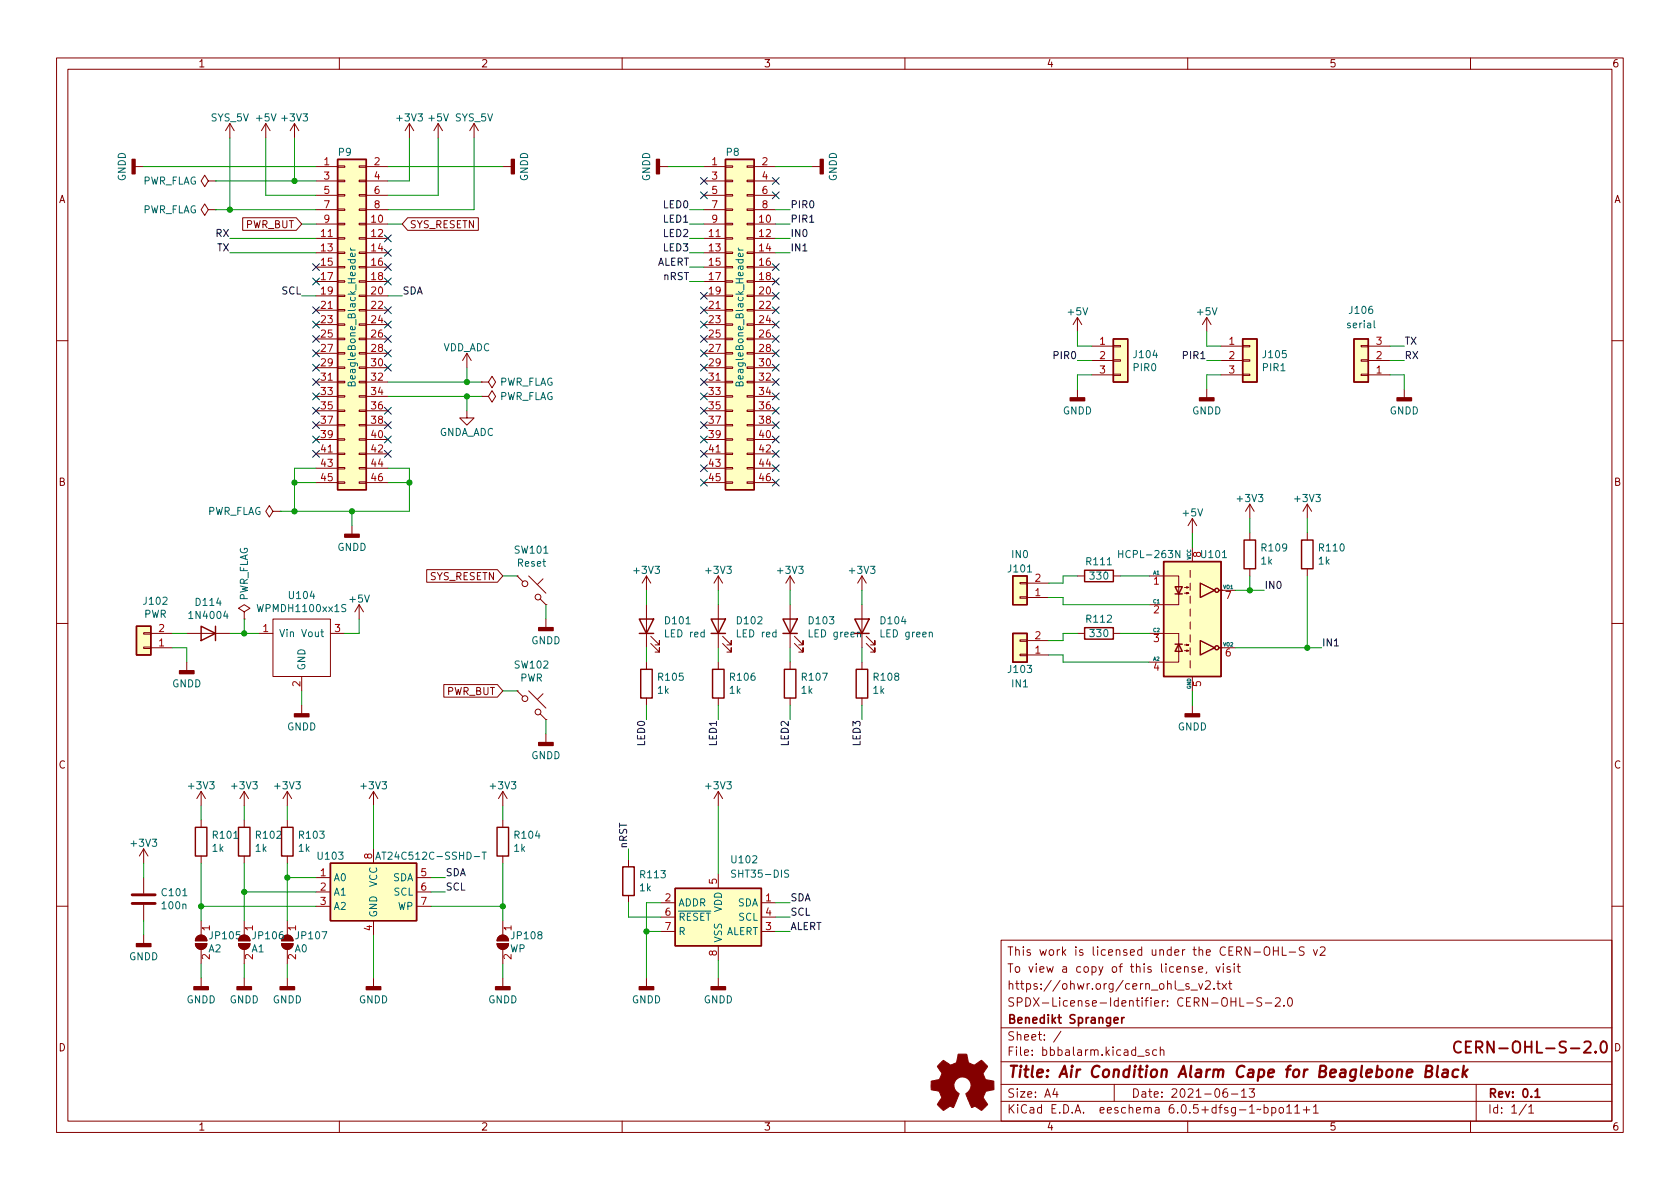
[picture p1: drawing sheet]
<svg xmlns="http://www.w3.org/2000/svg" width="297mm" height="210mm" viewBox="0 0 297 210" stroke-linecap="round" stroke-linejoin="round" font-family="sans-serif">
<g fill="none" stroke="#840000" stroke-width=".18">
<path d="M10 10.2h277v190.1h-277zM12 12.2h273v186.1h-273zM60 10.2v2M110 10.2v2M160 10.2v2M210 10.2v2M260 10.2v2M23.9 29.5h1.5M36.8 37.1l-.6-1-.6 1 .6 1 .6-1h1.3M36.8 32l-.6-1-.6 1 .6 1 .6-1h1.3M38.1 37.1h.1M38.1 32h.1"/>
<path d="M40.6 21.8l-.7 1.3M40.6 21.8v2.6M40.6 21.8l.8 1.3M42.9 38.5h9.5l.9 1.1-.9 1.1h-9.5zM47 21.8l-.8 1.3M47 21.8v2.6M47 21.8l.8 1.3M52.1 21.8l-.8 1.3M52.1 21.8v2.6M52.1 21.8l.7 1.3M55.9 29.5h3.8M55.9 39.6h3.8"/>
<path d="M55.9 32h3.8M55.9 34.5h3.8M55.9 37.1h3.8M59.7 39.5h1.3v.2h-1.3zM59.7 37h1.3v.2h-1.3zM59.7 34.4h1.3v.3h-1.3zM59.7 31.9h1.3v.2h-1.3zM59.7 29.3h1.3v.3h-1.3zM63.5 39.5h1.3v.2h-1.3zM63.5 37h1.3v.2h-1.3zM63.5 34.4h1.3v.3h-1.3zM63.5 31.9h1.3v.2h-1.3z"/>
<path d="M63.5 29.3h1.3v.3h-1.3zM64.8 29.5h3.8M64.8 39.6h3.8M64.8 32h3.8M64.8 34.5h3.8M64.8 37.1h3.8M72.1 38.5h12.5v2.2h-12.5l-1-1.1zM72.4 21.8l-.8 1.3M72.4 21.8v2.6M72.4 21.8l.8 1.3M77.5 21.8l-.8 1.3M77.5 21.8v2.6"/>
<path d="M77.5 21.8l.7 1.3M83.8 21.8l-.7 1.3M83.8 21.8v2.6M83.8 21.8l.8 1.3M88.9 29.5h1.5M116.6 29.5h1.5M124.5 29.5h3.8M124.5 39.6h3.8M124.5 32h3.8M124.5 34.5h3.8M124.5 37.1h3.8M128.3 39.5h1.2v.2h-1.2z"/>
<path d="M128.3 37h1.2v.2h-1.2zM128.3 34.4h1.2v.3h-1.2zM128.3 31.9h1.2v.2h-1.2zM128.3 29.3h1.2v.3h-1.2zM132.1 39.5h1.2v.2h-1.2zM132.1 37h1.2v.2h-1.2zM132.1 34.4h1.2v.3h-1.2zM132.1 31.9h1.2v.2h-1.2zM132.1 29.3h1.2v.3h-1.2zM133.3 29.5h3.9M133.3 39.6h3.9M133.3 32h3.9"/>
<path d="M133.3 34.5h3.9M133.3 37.1h3.9M143.5 29.5h1.5M55.9 42.2h3.8M55.9 44.7h3.8M55.9 47.2h3.8M55.9 49.8h3.8M55.9 52.3h3.8M55.9 54.9h3.8M55.9 57.4h3.8M55.9 59.9h3.8M59.7 59.8h1.3v.3h-1.3z"/>
<path d="M59.7 57.3h1.3v.2h-1.3zM59.7 54.7h1.3v.3h-1.3zM59.7 52.2h1.3v.2h-1.3zM59.7 49.7h1.3v.2h-1.3zM59.7 47.1h1.3v.3h-1.3zM59.7 44.6h1.3v.2h-1.3zM59.7 42h1.3v.3h-1.3zM63.5 59.8h1.3v.3h-1.3zM63.5 57.3h1.3v.2h-1.3zM63.5 54.7h1.3v.3h-1.3zM63.5 52.2h1.3v.2h-1.3zM63.5 49.7h1.3v.2h-1.3z"/>
<path d="M63.5 47.1h1.3v.3h-1.3zM63.5 44.6h1.3v.2h-1.3zM63.5 42h1.3v.3h-1.3zM64.8 42.2h3.8M64.8 44.7h3.8M64.8 47.2h3.8M64.8 49.8h3.8M64.8 52.3h3.8M64.8 54.9h3.8M64.8 57.4h3.8M64.8 59.9h3.8M124.5 42.2h3.8"/>
<path d="M124.5 44.7h3.8M124.5 47.2h3.8M124.5 49.8h3.8M124.5 52.3h3.8M124.5 54.9h3.8M124.5 57.4h3.8M124.5 59.9h3.8M128.3 59.8h1.2v.3h-1.2zM128.3 57.3h1.2v.2h-1.2zM128.3 54.7h1.2v.3h-1.2zM128.3 52.2h1.2v.2h-1.2zM128.3 49.7h1.2v.2h-1.2z"/>
<path d="M128.3 47.1h1.2v.3h-1.2zM128.3 44.6h1.2v.2h-1.2zM128.3 42h1.2v.3h-1.2zM132.1 59.8h1.2v.3h-1.2zM132.1 57.3h1.2v.2h-1.2zM132.1 54.7h1.2v.3h-1.2zM132.1 52.2h1.2v.2h-1.2zM132.1 49.7h1.2v.2h-1.2zM132.1 47.1h1.2v.3h-1.2zM132.1 44.6h1.2v.2h-1.2zM132.1 42h1.2v.3h-1.2zM133.3 42.2h3.9"/>
<path d="M133.3 44.7h3.9M133.3 47.2h3.9M133.3 49.8h3.9M133.3 52.3h3.9M133.3 54.9h3.9M133.3 57.4h3.9M133.3 59.9h3.9M190.5 56.1v2.6M190.5 56.1l-.8 1.3M190.5 56.1l.8 1.3M213.4 56.1v2.6M213.4 56.1l-.8 1.3"/>
<path d="M213.4 56.1l.7 1.3M10 60.2h2M55.9 62.5h3.8M55.9 65h3.8M55.9 67.6h3.8M55.9 70.1h3.8M55.9 72.6h3.8M55.9 75.2h3.8M55.9 77.7h3.8M59.7 77.6h1.3v.2h-1.3zM59.7 75.1h1.3v.2h-1.3zM59.7 72.5h1.3v.3h-1.3z"/>
<path d="M59.7 70h1.3v.2h-1.3zM59.7 67.4h1.3v.3h-1.3zM59.7 64.9h1.3v.2h-1.3zM59.7 62.4h1.3v.2h-1.3zM63.5 77.6h1.3v.2h-1.3zM63.5 75.1h1.3v.2h-1.3zM63.5 72.5h1.3v.3h-1.3zM63.5 70h1.3v.2h-1.3zM63.5 67.4h1.3v.3h-1.3zM63.5 64.9h1.3v.2h-1.3zM63.5 62.4h1.3v.2h-1.3zM64.8 62.5h3.8"/>
<path d="M64.8 65h3.8M64.8 67.6h3.8M64.8 70.1h3.8M64.8 72.6h3.8M64.8 75.2h3.8M64.8 77.7h3.8M82.5 72.6v1.3h1.3l-1.3 1.3-1.2-1.3h1.2M82.5 62.5l-.7 1.2M82.5 62.5v2.5M82.5 62.5l.8 1.2M85.1 67.6h1.3l.6-1.1 .6 1.1-.6 1-.6-1M85.1 67.6h.1"/>
<path d="M85.1 70.1h1.3l.6-1 .6 1-.6 1-.6-1M85.1 70.1h.1M124.5 62.5h3.8M124.5 65h3.8M124.5 67.6h3.8M124.5 70.1h3.8M124.5 72.6h3.8M124.5 75.2h3.8M124.5 77.7h3.8M128.3 77.6h1.2v.2h-1.2zM128.3 75.1h1.2v.2h-1.2zM128.3 72.5h1.2v.3h-1.2z"/>
<path d="M128.3 70h1.2v.2h-1.2zM128.3 67.4h1.2v.3h-1.2zM128.3 64.9h1.2v.2h-1.2zM128.3 62.4h1.2v.2h-1.2zM132.1 77.6h1.2v.2h-1.2zM132.1 75.1h1.2v.2h-1.2zM132.1 72.5h1.2v.3h-1.2zM132.1 70h1.2v.2h-1.2zM132.1 67.4h1.2v.3h-1.2zM132.1 64.9h1.2v.2h-1.2zM132.1 62.4h1.2v.2h-1.2zM133.3 62.5h3.9"/>
<path d="M133.3 65h3.9M133.3 67.6h3.9M133.3 70.1h3.9M133.3 72.6h3.9M133.3 75.2h3.9M133.3 77.7h3.9M190.5 68.8v1.6M193 61.2h3.8M193 63.7h3.8M193 66.3h3.8M196.8 66.2h1.3v.2h-1.3zM196.8 63.6h1.3v.3h-1.3z"/>
<path d="M196.8 61.1h1.3v.2h-1.3zM213.4 68.8v1.6M215.9 61.2h3.8M215.9 63.7h3.8M215.9 66.3h3.8M219.7 66.2h1.3v.2h-1.3zM219.7 63.6h1.3v.3h-1.3zM219.7 61.1h1.3v.2h-1.3zM240.7 61.1h1.2v.2h-1.2zM240.7 63.6h1.2v.3h-1.2zM240.7 66.2h1.2v.2h-1.2zM241.9 61.2h3.8"/>
<path d="M241.9 63.7h3.8M241.9 66.3h3.8M248.3 68.8v1.6M285 60.2h2M48.3 90.4l-.7-1-.6 1 .6 1 .7-1h1.2M49.5 90.4h.1M55.9 80.3h3.8M55.9 82.8h3.8M55.9 85.3h3.8M59.7 85.2h1.3v.3h-1.3zM59.7 82.7h1.3v.2h-1.3zM59.7 80.1h1.3v.3h-1.3z"/>
<path d="M62.2 93v1.5M63.5 85.2h1.3v.3h-1.3zM63.5 82.7h1.3v.2h-1.3zM63.5 80.1h1.3v.3h-1.3zM64.8 80.3h3.8M64.8 82.8h3.8M64.8 85.3h3.8M124.5 80.3h3.8M124.5 82.8h3.8M124.5 85.3h3.8M128.3 85.2h1.2v.3h-1.2zM128.3 82.7h1.2v.2h-1.2z"/>
<path d="M128.3 80.1h1.2v.3h-1.2zM132.1 85.2h1.2v.3h-1.2zM132.1 82.7h1.2v.2h-1.2zM132.1 80.1h1.2v.3h-1.2zM133.3 80.3h3.9M133.3 82.8h3.9M133.3 85.3h3.9M210.8 91.7v2.5M210.8 96.8v2.5M210.8 91.7l-.7 1.3M210.8 91.7l.8 1.3M221 89.1l-.8 1.3"/>
<path d="M221 89.1v2.6M221 94.2v1.3M221 89.1l.7 1.3M231.1 89.1v2.6M231.1 94.2v1.3M231.1 89.1l-.7 1.3M231.1 89.1l.8 1.3M10 110.2h2M25.4 111.9h1.3v.2h-1.3zM25.4 114.4h1.3v.3h-1.3zM26.7 112h3.8M26.7 114.5h3.8"/>
<path d="M33 112h7.6M33 117.1v1.5M43.2 108.2l1-.6-1-.7-1 .7 1 .6v1.3M43.2 109.5h.1M45.7 112h2.6M48.3 109.5h10.1v10.1h-10.1zM53.3 119.6v2.6M58.4 112h2.6M63.5 106.9l-.8 1.3M63.5 106.9v2.6M63.5 106.9l.8 1.3M75.4 100.7h12.5l1 1.1-1 1.2h-12.5z"/>
<path d="M91.4 101.8l1.1 1.1M91.4 101.8h.1M93.5 101.8l3 3.1M95.5 105.9l1 1M96 102.4l-1 1M96.5 106.9h.1M96.5 109.5v1.5M114.3 101.8v2.6M114.3 106.9v7.6M114.3 117.1v1.3M114.3 101.8l-.8 1.3M114.3 101.8l.8 1.3"/>
<path d="M115.1 113.8l1.5 1.5v-.8v.8h-.8M115.1 112.5l1.5 1.5v-.7v.7h-.8M127 101.8l-.8 1.3M127 101.8v2.6M127 106.9v7.6M127 117.1v1.3M127 101.8l.8 1.3M127.8 113.8l1.5 1.5v-.8v.8h-.8M127.8 112.5l1.5 1.5v-.7v.7h-.8M139.7 101.8l-.8 1.3M139.7 101.8v2.6M139.7 106.9v7.6"/>
<path d="M139.7 117.1v1.3M139.7 101.8l.8 1.3M140.5 113.8l1.5 1.5v-.8v.8h-.8M140.5 112.5l1.5 1.5v-.7v.7h-.8M152.4 101.8l-.8 1.3M152.4 101.8v2.6M152.4 106.9v7.6M152.4 117.1v1.3M152.4 101.8l.8 1.3M153.2 113.8l1.5 1.5v-.8v.8h-.8M153.2 112.5l1.5 1.5v-.7v.7h-.8M180.3 113.2h1.3v.2h-1.3z"/>
<path d="M180.3 115.7h1.3v.2h-1.3zM180.3 103h1.3v.2h-1.3zM180.3 105.5h1.3v.3h-1.3zM181.6 115.8h3.8M181.6 113.3h3.8M181.6 105.7h3.8M181.6 103.1h3.8M190.5 112h1.3M190.5 101.8h1.3M196.8 112h1.3M196.8 101.8h1.3M203.2 112h2.5"/>
<path d="M203.2 101.8h2.5M203.2 106.9h2.5M203.2 117.1h2.5M205.9 101.8h2.5v3.4M205.9 112h2.5v3.3M208.4 115.2v1.9h-2.5M208.4 105v1.9h-2.5M209.4 115.1h.8l-.4 .1v-.3l.4 .2M209.4 114h.8l-.4 .2v-.3l.4 .1M209.4 104.9h.8l-.4 .1v-.2l.4 .1M209.4 103.9h.8l-.4 .1v-.2l.4 .1M210.4 100.8v1.3"/>
<path d="M210.4 103.1v1.3M210.4 105.4v1.3M210.4 107.7v1.3M210.4 110v1.2M210.4 112.3v1.2M210.4 114.5v1.3M210.4 116.8v1.3M210.8 119.6v2.6M215.9 114.5h2.5M215.9 104.4h2.5M221 100.6v1.2M231.1 100.6v1.2"/>
<path d="M285 110.2h2M35.6 139.9v2.6M35.6 139.9l-.8 1.3M35.6 139.9l.7 1.3M43.2 139.9v2.6M43.2 139.9l-.8 1.3M43.2 139.9l.7 1.3M50.8 139.9l-.8 1.3M50.8 139.9v2.6M50.8 139.9l.8 1.3M53.3 124.7v1.5M66 139.9v2.6"/>
<path d="M66 139.9l-.7 1.3M66 139.9l.8 1.3M78.5 121.1h9.4l1 1.1-1 1.1h-9.4zM88.9 139.9l-.8 1.3M88.9 139.9v2.6M88.9 139.9l.8 1.3M91.4 122.2l1.1 1M91.4 122.2h.1M93.5 122.2l3 3M95.5 126.2l1 1M96 122.7l-1 1M96.5 127.2h.1"/>
<path d="M96.5 129.8v1.5M114.3 123.4v1.3M127 123.4v1.3M127 139.9v2.6M127 139.9l-.8 1.3M127 139.9l.8 1.3M139.7 123.4v1.3M152.4 123.4v1.3M210.8 124.7v1.5M25.4 150.1l-.8 1.3M25.4 150.1v2.5M25.4 155.2v2.8"/>
<path d="M25.4 150.1l.8 1.3M35.6 145v1.3M35.6 151.4v1.2M43.2 145v1.3M43.2 151.4v1.2M50.8 145v1.3M50.8 151.4v1.2M55.9 155.2h2.5M55.9 157.7h2.5M66 150.1v2.5M73.7 155.2h2.5M73.7 157.7h2.5"/>
<path d="M88.9 145v1.3M88.9 151.4v1.2M111.1 152v1.3M111.1 158.4v1.2M116.8 159.6h2.6M127 154.6v2.5M134.6 159.6h2.6M10 160.2h2M25.4 160v2.8M25.4 165.3v1.6M34.5 166.9h2.1a1.02 1.02 0 0 1-1 1 1.02 1.02 0 0 1-1.1-1zM34.8 165.6a1.02 1.02 0 0 1 1.1-.2 1.02 1.02 0 0 1 .7 1h-2.1z"/>
<path d="M35.6 162.8v2.5M35.6 167.9v2.5M35.6 173v1.5M42.2 166.9h2a1.02 1.02 0 0 1-1 1 1.02 1.02 0 0 1-1-1zM42.5 165.6a1.02 1.02 0 0 1 1.1-.2 1.02 1.02 0 0 1 .6 1h-2zM43.2 162.8v2.5M43.2 167.9v2.5M43.2 173v1.5M49.8 166.9h2a1.02 1.02 0 0 1-1 1 1.02 1.02 0 0 1-1-1zM50.1 165.6a1.02 1.02 0 0 1 1.1-.2 1.02 1.02 0 0 1 .6 1h-2zM50.8 162.8v2.5M50.8 167.9v2.5"/>
<path d="M50.8 173v1.5M55.9 160.3h2.5M66 162.8v2.5M66 173v1.5M73.7 160.3h2.5M87.9 166.9h2a1.02 1.02 0 0 1-1 1 1.02 1.02 0 0 1-1-1zM88.2 165.6a1.02 1.02 0 0 1 1.1-.2 1.02 1.02 0 0 1 .6 1h-2zM88.9 162.8v2.5M88.9 167.9v2.5M88.9 173v1.5M114.3 173v1.5M116.8 164.7h2.6"/>
<path d="M116.8 162.2h2.6M127 167.3v2.5M127 173v1.5M134.6 164.7h2.6M134.6 162.2h2.6M177 166.3h108v32h-108zM210.2 174l-.3-.1-.3 .2 .1 .3 .5 .1v.4h-.6M210.6 175.1h1.1M211.3 171l-.4-.1-.2 .2 .1 .3 .5 .1v.4h-.6M211.9 173.9l.4 1 .3-1M211.9 171.4l.7-.1v-.3l-.5-.1-.2 .2 .1 .8h.6M213.1 173.6l.6-.2 .2 .2 .1 .3-.9 1h.9"/>
<path d="M213.4 171.9l-.2 .2M214.6 174.8v.1M215 170.9l.4 1 .3-1M215.1 173.9h.6M215.4 173.4v1.3l.3 .2M216.1 173.9l.8 1M216.3 170.4v.2M216.3 170.9v1M216.9 173.9l-.8 1M217.2 173.9h.6M217.4 173.4v1.3l.4 .2M217.5 171l-.4-.1-.2 .2 .1 .3 .5 .1v.4h-.6"/>
<path d="M218.2 170.4v.2M218.2 170.9v1M218.7 170.9h.6M218.9 170.4v1.3l.4 .2M219.2 176.4v1.5h.7M220.4 177.4h1.2M223.1 176.5l-.6-.1-.2 .2v.4l.6 .3 .2 .3-.3 .3h-.6M223.6 167.6a.5 .5 0 0 1 .6-.2 .5 .5 0 0 1 .3 .5v.5a.5 .5 0 0 1-.5 .6 .5 .5 0 0 1-.5-.6zM223.7 177.4h1.2M225.1 167.4v1.5M225.1 168.1h.9M225.5 176.6l.6-.2 .2 .2 .1 .3-1 1h1"/>
<path d="M226 167.4v1.5M226.7 167.4v1.5h.7M227 177.8v.1M227.8 176.6l.2-.2a.81 .81 0 0 1 .6 .7 .81 .81 0 0 1-.3 .8h-.2a.81 .81 0 0 1-.3-1.3zM227.9 168.4h1.2M230.6 167.5l-.6-.1-.2 .2v.4l.6 .3 .2 .3-.3 .3h-.6M232.2 167.9l.4 1 .3-1M233.4 167.6l.6-.2 .2 .2 .1 .3-.9 1h.9M285 160.2h2M60 198.3v2M110 198.3v2M160 198.3v2"/>
<path d="M177 194.8h108M177 191.8h108M177 187.8h108M177 181.8h108M186.5 192.5l-.4 1h1M186.9 193v1M187.6 182.4l-1.3 1.9M197 191.8v3M201.1 186.8h1.2M203.1 185.7l-.3-.1-.2 .2v.3l.5 .1v.4h-.5M204.5 185.7l-.4-.1-.3 .3v.4l.1 .3h.6M205.1 185.8l.3-.2 .3 .1 .1 .9"/>
<path d="M205.1 185.1v1.5M210 198.3v2M216.9 192.5a.59 .59 0 0 0-.7 .7v.5l.2 .3h.4l.2-.1 .1-.5-.2-.2-.4-.1-.3 .3M217.7 193.5h1.2M219.5 193l.4-.5v1.5M219.5 194h.9M220.9 192.5h.9l-.5 .6 .4 .1v.7l-.2 .1h-.4l-.2-.1M223.5 195.9l.4-.1 .3 .3v.4l-.1 .3h-.6M223.5 195.3v1.5M224.9 195.9l.4-.1 .3 .3v.4l-.2 .3h-.5M224.9 195.8v1.5M226.3 195.9l.3-.1 .3 .3v.4l-.3 .3h-.3l-.2-.3v-.4z"/>
<path d="M227.5 195.8l.4-.5v1.5M227.5 196.8h.9M228.9 195.8l.5-.5v1.5M228.9 196.8h.9M230.4 196.3h1.2M231 195.7v1.1M232.2 195.8l.4-.5v1.5M232.2 196.8h.9M260 198.3v2M261 191.8v6.5M269.9 195.3l-1.3 1.9M270.3 195.8l.4-.5v1.5"/>
<path d="M270.3 196.8h.9"/>
<circle cx="92.8" cy="103.2" r=".51"/>
<circle cx="95.1" cy="105.6" r=".51"/>
<circle cx="92.8" cy="123.5" r=".51"/>
<circle cx="95.1" cy="125.9" r=".51"/>
</g>
<path d="M198.3 179.9v1M198.8 179.9l-.3 .1-.2 .2M197 180.4l.7-.1-.1-.3-.4-.1-.2 .2 .1 .8h.5M271.4 193l.4-.5v1.5M271.4 194h.9" fill="none" stroke="#840000" stroke-width=".3"/>
<path d="M252.1 189.4l.9-.1a.46 .46 0 0 0 .2-.4 .46 .46 0 0 0-.3-.4h-.7l-.2 2h.8a.53 .53 0 0 0 .4-.5 .53 .53 0 0 0-.4-.6M254.2 188.5l-.2 1.7 .3 .3M255.2 189.2l.2-.1 .6 .1-.1 1.3M256 189.6l-.7 .1a.4 .4 0 0 0-.3 .3 .4 .4 0 0 0 .2 .5l.7-.1M257.9 189.2a.66 .66 0 0 0-1 .3l-.1 .6 .2 .3 .1 .1 .6-.1M258.8 188.5l-.2 2M258.8 189.7l.5 .8M259.5 189.1l-.9 .8" fill="none" stroke="#840000" stroke-width=".4"/>
<path d="M277.7 185.4h1.6M280.1 184.3l.3-.1h.5a.54 .54 0 0 1 .3 .8l-1.2 1.2h1.3M282.1 186l.1 .1-.1 .1-.1-.1 .1-.1v.2M283.3 184.2a.47 .47 0 0 1 .7 .3 1.03 1.03 0 0 1-.5 1.7 1.33 1.33 0 0 1-.2-2z" fill="none" stroke="#840000" stroke-width=".33"/>
<g fill="#840000" stroke="#840000" stroke-width=".25">
<path d="M34.3 174.5h2.5v.5h-2.5z"/>
<path d="M209.5 126.2h2.6v.5h-2.6z"/>
<path d="M23.4 28.2h.5v2.5h-.5z"/>
<path d="M125.7 174.5h2.6v.5h-2.6z"/>
<path d="M87.6 174.5h2.6v.5h-2.6z"/>
<path d="M113 174.5h2.6v.5h-2.6z"/>
<path d="M247 70.4h2.6v.5h-2.6z"/>
<path d="M61 94.5h2.5v.5h-2.5z"/>
<path d="M52.1 126.2h2.5v.5h-2.5z"/>
<path d="M31.7 118.6h2.6v.5h-2.6z"/>
<path d="M189.2 70.4h2.6v.5h-2.6z"/>
<path d="M212.1 70.4h2.5v.5h-2.5z"/>
<path d="M49.5 174.5h2.6v.5h-2.6z"/>
<path d="M24.1 166.9h2.6v.5h-2.6z"/>
<path d="M41.9 174.5h2.5v.5h-2.5z"/>
<path d="M116.1 28.2h.5v2.5h-.5z"/>
<path d="M90.4 28.2h.5v2.5h-.5z"/>
<path d="M95.2 111h2.6v.5h-2.6z"/>
<path d="M95.2 131.3h2.6v.5h-2.6z"/>
<path d="M64.8 174.5h2.5v.5h-2.5z"/>
<path d="M145 28.2h.5v2.5h-.5z"/>
</g>
<g fill="none" stroke="#840000" stroke-width=".25">
<path d="M59.7 28.2h5.1v58.4h-5.1zM128.3 28.2h5v58.4h-5zM196.8 59.9h2.6v7.7h-2.6zM219.7 59.9h2.5v7.7h-2.5zM239.4 59.9h2.5v7.7h-2.5zM205.7 99.3h10.2v20.3h-10.2zM220 95.5h2v5.1h-2zM230.1 95.5h2.1v5.1h-2.1zM24.1 110.7h2.6v5.1h-2.6zM35.6 110.7l2.5 1.3-2.5 1.3zM38.1 110.7v2.6M113 109.5h2.6l-1.3 2.5z"/>
<path d="M113 112h2.6M113.3 118.4h2v5h-2zM125.7 109.5h2.6l-1.3 2.5zM125.7 112h2.6M126 118.4h2v5h-2zM138.4 109.5h2.6l-1.3 2.5zM138.4 112h2.6M138.7 118.4h2v5h-2zM151.1 109.5h2.6l-1.3 2.5zM151.1 112h2.6M151.4 118.4h2v5h-2zM179.1 112h2.5v5.1h-2.5z"/>
<path d="M179.1 101.8h2.5v5.1h-2.5zM191.8 111h5v2h-5zM191.8 100.8h5v2.1h-5zM207.8 103.8h1.2l-.6 1.2zM207.8 113.9h1.2M207.8 105h1.2M208.4 113.9l.6 1.3h-1.2zM212.2 113.3l2.6 1.2-2.6 1.3zM212.2 103.1l2.6 1.3-2.6 1.3zM215.5 114.5h.5M215.5 104.4h.7M34.5 146.3h2.1v5.1h-2.1z"/>
<path d="M42.2 146.3h2v5.1h-2zM49.8 146.3h2v5.1h-2zM58.4 152.6h15.3v10.2h-15.3zM87.9 146.3h2v5.1h-2zM110.1 153.3h2v5.1h-2zM119.4 157.1h15.2v10.2h-15.2z"/>
<circle cx="215.1" cy="104.4" r=".36"/>
<circle cx="215.1" cy="114.5" r=".36"/>
</g>
<g fill="#ffffc2" stroke="#ffffc2" stroke-width=".18">
<path d="M205.7 99.3h10.2v20.3h-10.2z"/>
<path d="M119.4 157.1h15.2v10.2h-15.2z"/>
<path d="M58.4 152.6h15.3v10.2h-15.3z"/>
<path d="M59.7 28.2h5.1v58.4h-5.1z"/>
<path d="M24.1 110.7h2.6v5.1h-2.6z"/>
<path d="M196.8 59.9h2.6v7.7h-2.6z"/>
<path d="M239.4 59.9h2.5v7.7h-2.5z"/>
<path d="M219.7 59.9h2.5v7.7h-2.5z"/>
<path d="M179.1 112h2.5v5.1h-2.5z"/>
<path d="M128.3 28.2h5v58.4h-5z"/>
<path d="M179.1 101.8h2.5v5.1h-2.5z"/>
</g>
<g fill="none" stroke="#006464" stroke-width=".18">
<path d="M62 43.9l.2 .3M62 44.2h.8M62.7 44.8l.1 .4-.2 .2-.6-.1v-.5h.3l.1 .6M130.5 43.9l.3 .3M130.5 44.2h.9M131.3 44.8l.1 .4-.2 .2-.6-.1v-.5h.2l.2 .6M243 56.7v1.1l.1 .2M62.1 67.8l.3-.3 .3 .1 .1 .1v.5h-1.3l.2-.6h.2l.2 .1v.5M130.7 67.8l.3-.3 .3 .1 .1 .1v.5h-1.3l.1-.6h.3l.2 .1v.5M197.8 97.3v1.3M197.8 97.9h.7M208.6 97.3v1.3l-.7-1.3v1.3"/>
<path d="M66.4 152l.5-1.3 .4 1.3M66.6 151.6h.6M85.2 150.7h.8M85.6 150.7v1.3"/>
</g>
<g fill="#840000" stroke="#840000" stroke-width=".18">
<path d="M34.8 165.6a1.02 1.02 0 0 1 1.1-.2 1.02 1.02 0 0 1 .7 1h-2.1z"/>
<path d="M34.5 166.9h2.1a1.02 1.02 0 0 1-1 1 1.02 1.02 0 0 1-1.1-1z"/>
<path d="M88.2 165.6a1.02 1.02 0 0 1 1.1-.2 1.02 1.02 0 0 1 .6 1h-2z"/>
<path d="M87.9 166.9h2a1.02 1.02 0 0 1-1 1 1.02 1.02 0 0 1-1-1z"/>
<path d="M166.2 188l.6-.5 .9 .6a.62 .62 0 0 0 1 0l.2-.1a1.62 1.62 0 0 0 .5-1.4l.1-.2h1.4l.2 .8a.74 .74 0 0 0 .7 1l.5 .2 1.3-.9 1 1-.4 .7a.75 .75 0 0 0-.2 1.2l.2 .5 1.5 .3v1.5l-1.4 .3-.1 .1a1.23 1.23 0 0 0-.2 1.2l.6 1-.1 .1-1 1-.8-.6a.54 .54 0 0 0-.8 .1l-1.1-2.4a2.33 2.33 0 0 0 .9-1.9 1.54 1.54 0 0 0-2.5-.7 1.54 1.54 0 0 0 .4 2.5l-1.1 2.5a.69 .69 0 0 0-1.1 .1l-.6 .4-1.1-1.1 .8-1.2-.2-.5a.71 .71 0 0 0-.9-.8l-.8-.1v-1.5l.5-.1a1.11 1.11 0 0 0 1.2-.7 .72 .72 0 0 0-.2-1.2l-.4-.6z"/>
<path d="M50.1 165.6a1.02 1.02 0 0 1 1.1-.2 1.02 1.02 0 0 1 .6 1h-2z"/>
<path d="M49.8 166.9h2a1.02 1.02 0 0 1-1 1 1.02 1.02 0 0 1-1-1z"/>
<path d="M42.5 165.6a1.02 1.02 0 0 1 1.1-.2 1.02 1.02 0 0 1 .6 1h-2z"/>
<path d="M42.2 166.9h2a1.02 1.02 0 0 1-1 1 1.02 1.02 0 0 1-1-1z"/>
</g>
<path d="M23.4 159.8h4M23.4 158.2h4" fill="none" stroke="#840000" stroke-width=".51"/>
<g fill="none" stroke="#009600" stroke-width=".18">
<path d="M25.4 29.5h30.5M38.1 32h17.8M38.1 37.1h17.8M40.6 24.4v12.7M47 24.4v10.1h8.9M52.1 24.4v7.6M53.3 39.6h2.6M68.6 29.5h20.3M68.6 39.6h2.5M72.4 24.4v7.6h-3.8M77.5 24.4v10.1h-8.9M83.8 24.4v12.7h-15.2"/>
<path d="M118.1 29.5h6.4M121.9 39.6h2.6M121.9 37.1h2.6M137.2 29.5h6.3M137.2 39.6h2.5M137.2 37.1h2.5M40.6 42.2h15.3M40.6 44.7h15.3M53.3 52.3h2.6M68.6 52.3h2.5M121.9 42.2h2.6M121.9 49.8h2.6"/>
<path d="M121.9 47.2h2.6M121.9 44.7h2.6M137.2 42.2h2.5M137.2 44.7h2.5M190.5 58.7v2.5h2.5M213.4 58.7v2.5h2.5M68.6 70.1h16.5M68.6 67.6h16.5M82.5 65v2.6M82.5 70.1v2.5M190.5 63.7h2.5M193 66.3h-2.5v2.5"/>
<path d="M213.4 63.7h2.5M215.9 66.3h-2.5v2.5M245.7 61.2h2.6M245.7 66.3h2.6v2.5M245.7 63.7h2.6M52.1 85.3h3.8M55.9 82.8h-3.8v7.6M62.2 90.4v2.6M68.6 82.8h3.8v7.6h-22.9M68.6 85.3h3.8M210.8 94.2v2.6M221 91.7v2.5"/>
<path d="M231.1 91.7v2.5M30.5 112h2.5M30.5 114.5h2.5v2.6M40.6 112h5.1M43.2 109.5v2.5M63.5 109.5v2.5h-2.5M88.9 101.8h2.5M96.5 106.9v2.6M114.3 104.4v2.5M114.3 114.5v2.6M127 104.4v2.5M127 114.5v2.6"/>
<path d="M139.7 104.4v2.5M139.7 114.5v2.6M152.4 104.4v2.5M152.4 114.5v2.6M185.4 105.7h2.6v1.2h15.2M185.4 115.8h2.6v1.3h15.2M190.5 112h-2.5v1.3h-2.6M190.5 101.8h-2.5v1.3h-2.6M198.1 112h5.1M198.1 101.8h5.1M218.4 114.5h15.3M218.4 104.4h5.1"/>
<path d="M221 101.8v2.6M231.1 101.8v12.7M53.3 122.2v2.5M88.9 122.2h2.5M96.5 127.2v2.6M114.3 124.7v2.5M127 124.7v2.5M139.7 124.7v2.5M152.4 124.7v2.5M210.8 122.2v2.5M25.4 152.6v2.6M35.6 142.5v2.5"/>
<path d="M35.6 152.6v10.2M43.2 142.5v2.5M43.2 152.6v10.2M43.2 157.7h12.7M50.8 142.5v2.5M50.8 152.6v10.2M50.8 155.2h5.1M66 142.5v7.6M76.2 155.2h2.5M76.2 157.7h2.5M88.9 142.5v2.5M88.9 152.6v10.2"/>
<path d="M111.1 150.1v1.9M111.1 159.6v2.6h5.7M116.8 159.6h-2.5v13.4M127 142.5v12.1M137.2 159.6h2.5M25.4 162.8v2.5M35.6 160.3h20.3M35.6 170.4v2.6M43.2 170.4v2.6M50.8 170.4v2.6M66 165.3v7.7M76.2 160.3h12.7"/>
<path d="M88.9 170.4v2.6M114.3 164.7h2.5M127 169.8v3.2M137.2 164.7h2.5M137.2 162.2h2.5"/>
</g>
<g fill="none" stroke="#000084" stroke-width=".18">
<path d="M123.9 31.4l1.2 1.2M123.9 33.9l1.2 1.2M125.1 31.4l-1.2 1.2M125.1 33.9l-1.2 1.2M136.6 31.4l1.2 1.2M136.6 33.9l1.2 1.2M137.8 31.4l-1.2 1.2M137.8 33.9l-1.2 1.2M55.3 56.8l1.2 1.2M55.3 59.3l1.2 1.2M55.3 54.2l1.2 1.3M55.3 46.6l1.2 1.2"/>
<path d="M55.3 49.2l1.2 1.2M56.5 56.8l-1.2 1.2M56.5 59.3l-1.2 1.2M56.5 54.2l-1.2 1.3M56.5 46.6l-1.2 1.2M56.5 49.2l-1.2 1.2M68 41.5l1.2 1.3M68 46.6l1.2 1.2M68 49.2l1.2 1.2M68 44.1l1.2 1.2M68 56.8l1.2 1.2M68 54.2l1.2 1.3"/>
<path d="M68 59.3l1.2 1.2M69.2 44.1l-1.2 1.2M69.2 41.5l-1.2 1.3M69.2 46.6l-1.2 1.2M69.2 49.2l-1.2 1.2M69.2 59.3l-1.2 1.2M69.2 56.8l-1.2 1.2M69.2 54.2l-1.2 1.3M123.9 51.7l1.2 1.2M123.9 54.2l1.2 1.3M123.9 59.3l1.2 1.2M123.9 56.8l1.2 1.2"/>
<path d="M125.1 59.3l-1.2 1.2M125.1 51.7l-1.2 1.2M125.1 54.2l-1.2 1.3M125.1 56.8l-1.2 1.2M136.6 59.3l1.2 1.2M136.6 46.6l1.2 1.2M136.6 51.7l1.2 1.2M136.6 56.8l1.2 1.2M136.6 54.2l1.2 1.3M136.6 49.2l1.2 1.2M137.8 59.3l-1.2 1.2M137.8 46.6l-1.2 1.2"/>
<path d="M137.8 51.7l-1.2 1.2M137.8 56.8l-1.2 1.2M137.8 54.2l-1.2 1.3M137.8 49.2l-1.2 1.2M55.3 79.6l1.2 1.3M55.3 77.1l1.2 1.2M55.3 74.6l1.2 1.2M55.3 72l1.2 1.2M55.3 69.5l1.2 1.2M55.3 66.9l1.2 1.3M55.3 64.4l1.2 1.2M55.3 61.9l1.2 1.2"/>
<path d="M56.5 79.6l-1.2 1.3M56.5 77.1l-1.2 1.2M56.5 74.6l-1.2 1.2M56.5 61.9l-1.2 1.2M56.5 72l-1.2 1.2M56.5 69.5l-1.2 1.2M56.5 66.9l-1.2 1.3M56.5 64.4l-1.2 1.2M68 72l1.2 1.2M68 74.6l1.2 1.2M68 79.6l1.2 1.3M68 77.1l1.2 1.2"/>
<path d="M68 61.9l1.2 1.2M68 64.4l1.2 1.2M69.2 64.4l-1.2 1.2M69.2 74.6l-1.2 1.2M69.2 72l-1.2 1.2M69.2 77.1l-1.2 1.2M69.2 79.6l-1.2 1.3M69.2 61.9l-1.2 1.2M123.9 61.9l1.2 1.2M123.9 69.5l1.2 1.2M123.9 66.9l1.2 1.3M123.9 64.4l1.2 1.2"/>
<path d="M123.9 79.6l1.2 1.3M123.9 77.1l1.2 1.2M123.9 74.6l1.2 1.2M123.9 72l1.2 1.2M125.1 77.1l-1.2 1.2M125.1 72l-1.2 1.2M125.1 64.4l-1.2 1.2M125.1 69.5l-1.2 1.2M125.1 66.9l-1.2 1.3M125.1 61.9l-1.2 1.2M125.1 79.6l-1.2 1.3M125.1 74.6l-1.2 1.2"/>
<path d="M136.6 64.4l1.2 1.2M136.6 77.1l1.2 1.2M136.6 74.6l1.2 1.2M136.6 79.6l1.2 1.3M136.6 72l1.2 1.2M136.6 69.5l1.2 1.2M136.6 66.9l1.2 1.3M136.6 61.9l1.2 1.2M137.8 64.4l-1.2 1.2M137.8 77.1l-1.2 1.2M137.8 74.6l-1.2 1.2M137.8 79.6l-1.2 1.3"/>
<path d="M137.8 72l-1.2 1.2M137.8 69.5l-1.2 1.2M137.8 66.9l-1.2 1.3M137.8 61.9l-1.2 1.2M123.9 82.2l1.2 1.2M123.9 84.7l1.2 1.2M125.1 84.7l-1.2 1.2M125.1 82.2l-1.2 1.2M136.6 82.2l1.2 1.2M136.6 84.7l1.2 1.2M137.8 82.2l-1.2 1.2M137.8 84.7l-1.2 1.2"/>
</g>
<g fill="#009600" stroke="#009600" stroke-width=".18">
<circle cx="114.3" cy="164.7" r=".46"/>
<circle cx="88.9" cy="160.3" r=".46"/>
<circle cx="231.1" cy="114.5" r=".46"/>
<circle cx="221" cy="104.4" r=".46"/>
<circle cx="72.4" cy="85.3" r=".46"/>
<circle cx="52.1" cy="90.4" r=".46"/>
<circle cx="43.2" cy="112" r=".46"/>
<circle cx="40.6" cy="37.1" r=".46"/>
<circle cx="52.1" cy="32" r=".46"/>
<circle cx="35.6" cy="160.3" r=".46"/>
<circle cx="43.2" cy="157.7" r=".46"/>
<circle cx="50.8" cy="155.2" r=".46"/>
<circle cx="82.5" cy="70.1" r=".46"/>
<circle cx="82.5" cy="67.6" r=".46"/>
<circle cx="52.1" cy="85.3" r=".46"/>
<circle cx="62.2" cy="90.4" r=".46"/>
</g>
<g font-size="2.8" fill="#840000">
<text x="178" y="190.6">Title: Air Condition Alarm Cape for Beaglebone Black</text>
<text x="255.8" y="186.2">CERN-OHL-S-2.0</text>
</g>
<g font-size="2.1" fill="#840000">
<text x="178" y="172">To view a copy of this license, visit</text>
<text x="178" y="169">This work is licensed under the CERN-OHL-S v2</text>
<text x="178" y="178">SPDX-License-Identifier: CERN-OHL-S-2.0</text>
<text x="178" y="175">https://ohwr.org/cern_ohl_s_v2.txt</text>
<text x="178" y="184">Sheet: /</text>
<text x="178" y="181">Benedikt Spranger</text>
<text x="178" y="186.7">File: bbbalarm.kicad_sch</text>
<text x="178" y="196.9">KiCad E.D.A. eeschema 6.0.5+dfsg-1~bpo11+1</text>
<text x="178" y="194.1">Size: A4</text>
<text x="200" y="194.1">Date: 2021-06-13</text>
<text x="263" y="194.1">Rev: 0.1</text>
<text x="263" y="196.9">Id: 1/1</text>
</g>
<g font-size="1.8" fill="#840000">
<text x="35" y="11.9">1</text>
<text x="85" y="11.9">2</text>
<text x="135" y="11.9">3</text>
<text x="185" y="11.9">4</text>
<text x="235" y="11.9">5</text>
<text x="285" y="11.9">6</text>
<text x="10.3" y="35.9">A</text>
<text x="285.3" y="35.9">A</text>
<text x="43.3" y="40.3">PWR_BUT</text>
<text x="72.4" y="40.3">SYS_RESETN</text>
<text x="10.3" y="85.9">B</text>
<text x="285.3" y="85.9">B</text>
<text x="75.9" y="102.6">SYS_RESETN</text>
<text x="78.9" y="122.9">PWR_BUT</text>
<text x="10.3" y="135.9">C</text>
<text x="285.3" y="135.9">C</text>
<text x="10.3" y="185.9">D</text>
<text x="285.3" y="185.9">D</text>
<text x="35" y="199.9">1</text>
<text x="85" y="199.9">2</text>
<text x="135" y="199.9">3</text>
<text x="185" y="199.9">4</text>
<text x="235" y="199.9">5</text>
<text x="285" y="199.9">6</text>
</g>
<g font-size="1.8" fill="#006464">
<text x="37.3" y="21.5">SYS_5V</text>
<text x="45.4" y="21.5">+5V</text>
<text x="50" y="21.5">+3V3</text>
<text x="70.3" y="21.5">+3V3</text>
<text x="75.9" y="21.5">+5V</text>
<text x="80.5" y="21.5">SYS_5V</text>
<text x="59.9" y="27.6">P9</text>
<text x="128.5" y="27.6">P8</text>
<text x="22.2" y="32.1" transform="rotate(-90 22.2 32.1)">GNDD</text>
<text x="25.1" y="32.6">PWR_FLAG</text>
<text x="93.3" y="32.1" transform="rotate(-90 93.3 32.1)">GNDD</text>
<text x="114.9" y="32.1" transform="rotate(-90 114.9 32.1)">GNDD</text>
<text x="148" y="32.1" transform="rotate(-90 148 32.1)">GNDD</text>
<text x="25.1" y="37.7">PWR_FLAG</text>
<text x="188.9" y="55.7">+5V</text>
<text x="211.8" y="55.7">+5V</text>
<text x="238.4" y="58">serial</text>
<text x="238.7" y="55.5">J106</text>
<text x="78.3" y="62.1">VDD_ADC</text>
<text x="200.4" y="65.6">PIR0</text>
<text x="200.6" y="63.3">J104</text>
<text x="223.3" y="65.6">PIR1</text>
<text x="223.4" y="63.3">J105</text>
<text x="62.9" y="67.6" transform="rotate(-90 62.9 67.6)">BeagleBone_Black_Header</text>
<text x="88.2" y="68.2">PWR_FLAG</text>
<text x="88.2" y="70.7">PWR_FLAG</text>
<text x="131.4" y="67.6" transform="rotate(-90 131.4 67.6)">BeagleBone_Black_Header</text>
<text x="77.5" y="77.1">GNDA_ADC</text>
<text x="187.9" y="73.3">GNDD</text>
<text x="210.8" y="73.3">GNDD</text>
<text x="245.7" y="73.3">GNDD</text>
<text x="218.9" y="88.8">+3V3</text>
<text x="229.1" y="88.8">+3V3</text>
<text x="36.5" y="91.1">PWR_FLAG</text>
<text x="209.2" y="91.3">+5V</text>
<text x="59.6" y="97.4">GNDD</text>
<text x="91.1" y="97.9">SW101</text>
<text x="91.6" y="100.2">Reset</text>
<text x="112.2" y="101.5">+3V3</text>
<text x="124.9" y="101.5">+3V3</text>
<text x="137.6" y="101.5">+3V3</text>
<text x="150.3" y="101.5">+3V3</text>
<text x="178.4" y="101.2">J101</text>
<text x="179" y="98.7">IN0</text>
<text x="192.2" y="99.9">R111</text>
<text x="198.4" y="98.7">HCPL-263N</text>
<text x="212.5" y="98.7">U101</text>
<text x="223" y="99.8">1k</text>
<text x="223.2" y="97.5">R109</text>
<text x="233.1" y="99.8">1k</text>
<text x="233.3" y="97.5">R110</text>
<text x="25.5" y="106.9">J102</text>
<text x="34.7" y="107.1">D114</text>
<text x="43.8" y="106.4" transform="rotate(-90 43.8 106.4)">PWR_FLAG</text>
<text x="51.2" y="105.9">U104</text>
<text x="61.9" y="106.5">+5V</text>
<text x="192.8" y="102.5">330</text>
<text x="25.4" y="109.2">PWR</text>
<text x="33.7" y="109.4">1N4004</text>
<text x="45.9" y="108.2">WPMDH1100xx1S</text>
<text x="49.3" y="112.6">Vin</text>
<text x="53.5" y="112.6">Vout</text>
<text x="93.9" y="113.9">GNDD</text>
<text x="117.7" y="112.7">LED red</text>
<text x="117.7" y="110.4">D101</text>
<text x="130.4" y="112.7">LED red</text>
<text x="130.4" y="110.4">D102</text>
<text x="143.1" y="110.4">D103</text>
<text x="143.2" y="112.7">LED green</text>
<text x="155.8" y="110.4">D104</text>
<text x="155.9" y="112.7">LED green</text>
<text x="192.2" y="110.1">R112</text>
<text x="192.8" y="112.6">330</text>
<text x="54" y="118.6" transform="rotate(-90 54 118.6)">GND</text>
<text x="91.1" y="118.2">SW102</text>
<text x="178.4" y="119">J103</text>
<text x="30.4" y="121.5">GNDD</text>
<text x="91.9" y="120.5">PWR</text>
<text x="116.3" y="122.7">1k</text>
<text x="116.5" y="120.4">R105</text>
<text x="129" y="122.7">1k</text>
<text x="129.2" y="120.4">R106</text>
<text x="141.7" y="122.7">1k</text>
<text x="141.9" y="120.4">R107</text>
<text x="154.4" y="122.7">1k</text>
<text x="154.6" y="120.4">R108</text>
<text x="179" y="121.5">IN1</text>
<text x="50.7" y="129.2">GNDD</text>
<text x="208.2" y="129.2">GNDD</text>
<text x="93.9" y="134.2">GNDD</text>
<text x="33.5" y="139.6">+3V3</text>
<text x="41.1" y="139.6">+3V3</text>
<text x="48.7" y="139.6">+3V3</text>
<text x="64" y="139.6">+3V3</text>
<text x="86.8" y="139.6">+3V3</text>
<text x="124.9" y="139.6">+3V3</text>
<text x="23.3" y="149.7">+3V3</text>
<text x="37.8" y="148.3">R101</text>
<text x="45.4" y="148.3">R102</text>
<text x="53" y="148.3">R103</text>
<text x="91.1" y="148.3">R104</text>
<text x="37.6" y="150.6">1k</text>
<text x="45.2" y="150.6">1k</text>
<text x="52.8" y="150.6">1k</text>
<text x="56.3" y="152">U103</text>
<text x="58.9" y="155.8">A0</text>
<text x="67.7" y="152">AT24C512C-SSHD-T</text>
<text x="69.4" y="155.8">SDA</text>
<text x="90.9" y="150.6">1k</text>
<text x="113.3" y="155.3">R113</text>
<text x="129.5" y="152.6">U102</text>
<text x="129.9" y="155.2">SHT35-DIS</text>
<text x="28.7" y="158.5">C101</text>
<text x="28.8" y="160.8">100n</text>
<text x="58.9" y="158.4">A1</text>
<text x="58.9" y="160.9">A2</text>
<text x="66.7" y="156.9" transform="rotate(-90 66.7 156.9)">VCC</text>
<text x="69.6" y="158.4">SCL</text>
<text x="70.3" y="160.9">WP</text>
<text x="113.1" y="157.6">1k</text>
<text x="119.9" y="160.3">ADDR</text>
<text x="127.6" y="161.3" transform="rotate(-90 127.6 161.3)">VDD</text>
<text x="130.4" y="160.3">SDA</text>
<text x="37.2" y="166.1">JP105</text>
<text x="44.9" y="166.1">JP106</text>
<text x="52.5" y="166.1">JP107</text>
<text x="66.7" y="162.3" transform="rotate(-90 66.7 162.3)">GND</text>
<text x="90.6" y="166.1">JP108</text>
<text x="119.9" y="162.8">~{RESET}</text>
<text x="119.9" y="165.3">R</text>
<text x="127.6" y="166.7" transform="rotate(-90 127.6 166.7)">VSS</text>
<text x="128.2" y="165.3">ALERT</text>
<text x="130.6" y="162.8">SCL</text>
<text x="22.8" y="169.8">GNDD</text>
<text x="36.9" y="168.4">A2</text>
<text x="44.5" y="168.4">A1</text>
<text x="52.1" y="168.4">A0</text>
<text x="90.1" y="168.4">WP</text>
<text x="33" y="177.4">GNDD</text>
<text x="40.6" y="177.4">GNDD</text>
<text x="48.2" y="177.4">GNDD</text>
<text x="63.4" y="177.4">GNDD</text>
<text x="86.3" y="177.4">GNDD</text>
<text x="111.7" y="177.4">GNDD</text>
<text x="124.4" y="177.4">GNDD</text>
</g>
<g font-size="1.8" fill="#a90000">
<text x="57.3" y="29.2">1</text>
<text x="66.2" y="29.2">2</text>
<text x="125.9" y="29.2">1</text>
<text x="134.8" y="29.2">2</text>
<text x="57.3" y="31.7">3</text>
<text x="57.3" y="34.3">5</text>
<text x="66.2" y="31.7">4</text>
<text x="66.2" y="34.3">6</text>
<text x="125.9" y="31.7">3</text>
<text x="125.9" y="34.3">5</text>
<text x="134.8" y="31.7">4</text>
<text x="134.8" y="34.3">6</text>
<text x="56.8" y="41.9">11</text>
<text x="57.3" y="36.8">7</text>
<text x="57.3" y="39.4">9</text>
<text x="65.7" y="39.4">10</text>
<text x="65.7" y="41.9">12</text>
<text x="66.2" y="36.8">8</text>
<text x="125.4" y="41.9">11</text>
<text x="125.9" y="36.8">7</text>
<text x="125.9" y="39.4">9</text>
<text x="134.3" y="39.4">10</text>
<text x="134.3" y="41.9">12</text>
<text x="134.8" y="36.8">8</text>
<text x="56.8" y="44.4">13</text>
<text x="56.8" y="47">15</text>
<text x="65.7" y="44.4">14</text>
<text x="65.7" y="47">16</text>
<text x="125.4" y="44.4">13</text>
<text x="125.4" y="47">15</text>
<text x="134.3" y="44.4">14</text>
<text x="134.3" y="47">16</text>
<text x="56.8" y="49.5">17</text>
<text x="56.8" y="52.1">19</text>
<text x="65.7" y="49.5">18</text>
<text x="65.7" y="52.1">20</text>
<text x="125.4" y="49.5">17</text>
<text x="125.4" y="52.1">19</text>
<text x="134.3" y="49.5">18</text>
<text x="134.3" y="52.1">20</text>
<text x="56.8" y="54.6">21</text>
<text x="56.8" y="57.1">23</text>
<text x="56.8" y="59.7">25</text>
<text x="65.7" y="54.6">22</text>
<text x="65.7" y="57.1">24</text>
<text x="65.7" y="59.7">26</text>
<text x="125.4" y="54.6">21</text>
<text x="125.4" y="57.1">23</text>
<text x="125.4" y="59.7">25</text>
<text x="134.3" y="54.6">22</text>
<text x="134.3" y="57.1">24</text>
<text x="134.3" y="59.7">26</text>
<text x="56.8" y="62.2">27</text>
<text x="56.8" y="64.8">29</text>
<text x="65.7" y="62.2">28</text>
<text x="65.7" y="64.8">30</text>
<text x="125.4" y="62.2">27</text>
<text x="125.4" y="64.8">29</text>
<text x="134.3" y="62.2">28</text>
<text x="134.3" y="64.8">30</text>
<text x="194.5" y="61">1</text>
<text x="194.5" y="63.5">2</text>
<text x="217.3" y="61">1</text>
<text x="217.3" y="63.5">2</text>
<text x="243.3" y="63.5">2</text>
<text x="243.3" y="61">3</text>
<text x="56.8" y="67.3">31</text>
<text x="56.8" y="69.8">33</text>
<text x="65.7" y="67.3">32</text>
<text x="65.7" y="69.8">34</text>
<text x="125.4" y="67.3">31</text>
<text x="125.4" y="69.8">33</text>
<text x="134.3" y="67.3">32</text>
<text x="134.3" y="69.8">34</text>
<text x="194.5" y="66">3</text>
<text x="217.3" y="66">3</text>
<text x="243.3" y="66">1</text>
<text x="56.8" y="72.4">35</text>
<text x="56.8" y="74.9">37</text>
<text x="56.8" y="77.5">39</text>
<text x="65.7" y="72.4">36</text>
<text x="65.7" y="74.9">38</text>
<text x="65.7" y="77.5">40</text>
<text x="125.4" y="72.4">35</text>
<text x="125.4" y="74.9">37</text>
<text x="125.4" y="77.5">39</text>
<text x="134.3" y="72.4">36</text>
<text x="134.3" y="74.9">38</text>
<text x="134.3" y="77.5">40</text>
<text x="56.8" y="80">41</text>
<text x="56.8" y="82.5">43</text>
<text x="65.7" y="80">42</text>
<text x="65.7" y="82.5">44</text>
<text x="125.4" y="80">41</text>
<text x="125.4" y="82.5">43</text>
<text x="134.3" y="80">42</text>
<text x="134.3" y="82.5">44</text>
<text x="56.8" y="85.1">45</text>
<text x="65.7" y="85.1">46</text>
<text x="125.4" y="85.1">45</text>
<text x="134.3" y="85.1">46</text>
<text x="212.3" y="98.5" transform="rotate(-90 212.3 98.5)">8</text>
<text x="183" y="105.4">1</text>
<text x="183" y="102.9">2</text>
<text x="204" y="103.4">1</text>
<text x="216.7" y="105.9">7</text>
<text x="28.1" y="111.8">2</text>
<text x="46.5" y="111.8">1</text>
<text x="59.2" y="111.8">3</text>
<text x="183" y="113">2</text>
<text x="204" y="108.5">2</text>
<text x="204" y="113.5">3</text>
<text x="28.1" y="114.3">1</text>
<text x="183" y="115.6">1</text>
<text x="204" y="118.6">4</text>
<text x="216.7" y="116.1">6</text>
<text x="53.1" y="121.4" transform="rotate(-90 53.1 121.4)">2</text>
<text x="212.3" y="121.4" transform="rotate(-90 212.3 121.4)">5</text>
<text x="56.7" y="154.9">1</text>
<text x="65.8" y="151.9" transform="rotate(-90 65.8 151.9)">8</text>
<text x="74.4" y="154.9">5</text>
<text x="56.7" y="157.5">2</text>
<text x="56.7" y="160">3</text>
<text x="74.4" y="157.5">6</text>
<text x="74.4" y="160">7</text>
<text x="117.6" y="159.4">2</text>
<text x="117.6" y="161.9">6</text>
<text x="126.7" y="156.3" transform="rotate(-90 126.7 156.3)">5</text>
<text x="135.4" y="159.4">1</text>
<text x="135.4" y="161.9">4</text>
<text x="37.1" y="164.6" transform="rotate(-90 37.1 164.6)">1</text>
<text x="44.7" y="164.6" transform="rotate(-90 44.7 164.6)">1</text>
<text x="52.3" y="164.6" transform="rotate(-90 52.3 164.6)">1</text>
<text x="65.8" y="164.6" transform="rotate(-90 65.8 164.6)">4</text>
<text x="90.4" y="164.6" transform="rotate(-90 90.4 164.6)">1</text>
<text x="117.6" y="164.5">7</text>
<text x="135.4" y="164.5">3</text>
<text x="37.1" y="169.7" transform="rotate(-90 37.1 169.7)">2</text>
<text x="44.7" y="169.7" transform="rotate(-90 44.7 169.7)">2</text>
<text x="52.3" y="169.7" transform="rotate(-90 52.3 169.7)">2</text>
<text x="90.4" y="169.7" transform="rotate(-90 90.4 169.7)">2</text>
<text x="126.7" y="169" transform="rotate(-90 126.7 169)">8</text>
</g>
<g font-size="1.8" fill="#0f0f0f">
<text x="38.2" y="41.9">RX</text>
<text x="117.4" y="41.9">LED2</text>
<text x="117.4" y="39.4">LED1</text>
<text x="117.4" y="36.8">LED0</text>
<text x="139.7" y="41.9">IN0</text>
<text x="139.7" y="36.8">PIR0</text>
<text x="139.7" y="39.4">PIR1</text>
<text x="38.4" y="44.4">TX</text>
<text x="116" y="47">ALERT</text>
<text x="117.4" y="44.4">LED3</text>
<text x="139.7" y="44.4">IN1</text>
<text x="49.8" y="52.1">SCL</text>
<text x="71.1" y="52.1">SDA</text>
<text x="117.3" y="49.5">nRST</text>
<text x="186.6" y="63.5">PIR0</text>
<text x="209.4" y="63.5">PIR1</text>
<text x="248.3" y="63.5">RX</text>
<text x="248.3" y="60.9">TX</text>
<text x="223.5" y="104.1">IN0</text>
<text x="233.7" y="114.3">IN1</text>
<text x="114" y="131.8" transform="rotate(-90 114 131.8)">LED0</text>
<text x="126.7" y="131.8" transform="rotate(-90 126.7 131.8)">LED1</text>
<text x="139.4" y="131.8" transform="rotate(-90 139.4 131.8)">LED2</text>
<text x="152.1" y="131.8" transform="rotate(-90 152.1 131.8)">LED3</text>
<text x="78.7" y="154.9">SDA</text>
<text x="110.9" y="150.1" transform="rotate(-90 110.9 150.1)">nRST</text>
<text x="78.7" y="157.5">SCL</text>
<text x="139.7" y="159.4">SDA</text>
<text x="139.7" y="161.9">SCL</text>
<text x="139.7" y="164.5">ALERT</text>
</g>
<g font-size=".9" fill="#006464">
<text x="203.9" y="101.6">A1</text>
<text x="210.6" y="99" transform="rotate(-90 210.6 99)">VCC</text>
<text x="203.9" y="106.7">C1</text>
<text x="216.3" y="104.1">VO1</text>
<text x="203.9" y="111.8">C2</text>
<text x="203.9" y="116.8">A2</text>
<text x="216.3" y="114.3">VO2</text>
<text x="210.6" y="121.9" transform="rotate(-90 210.6 121.9)">GND</text>
</g>
</svg>
